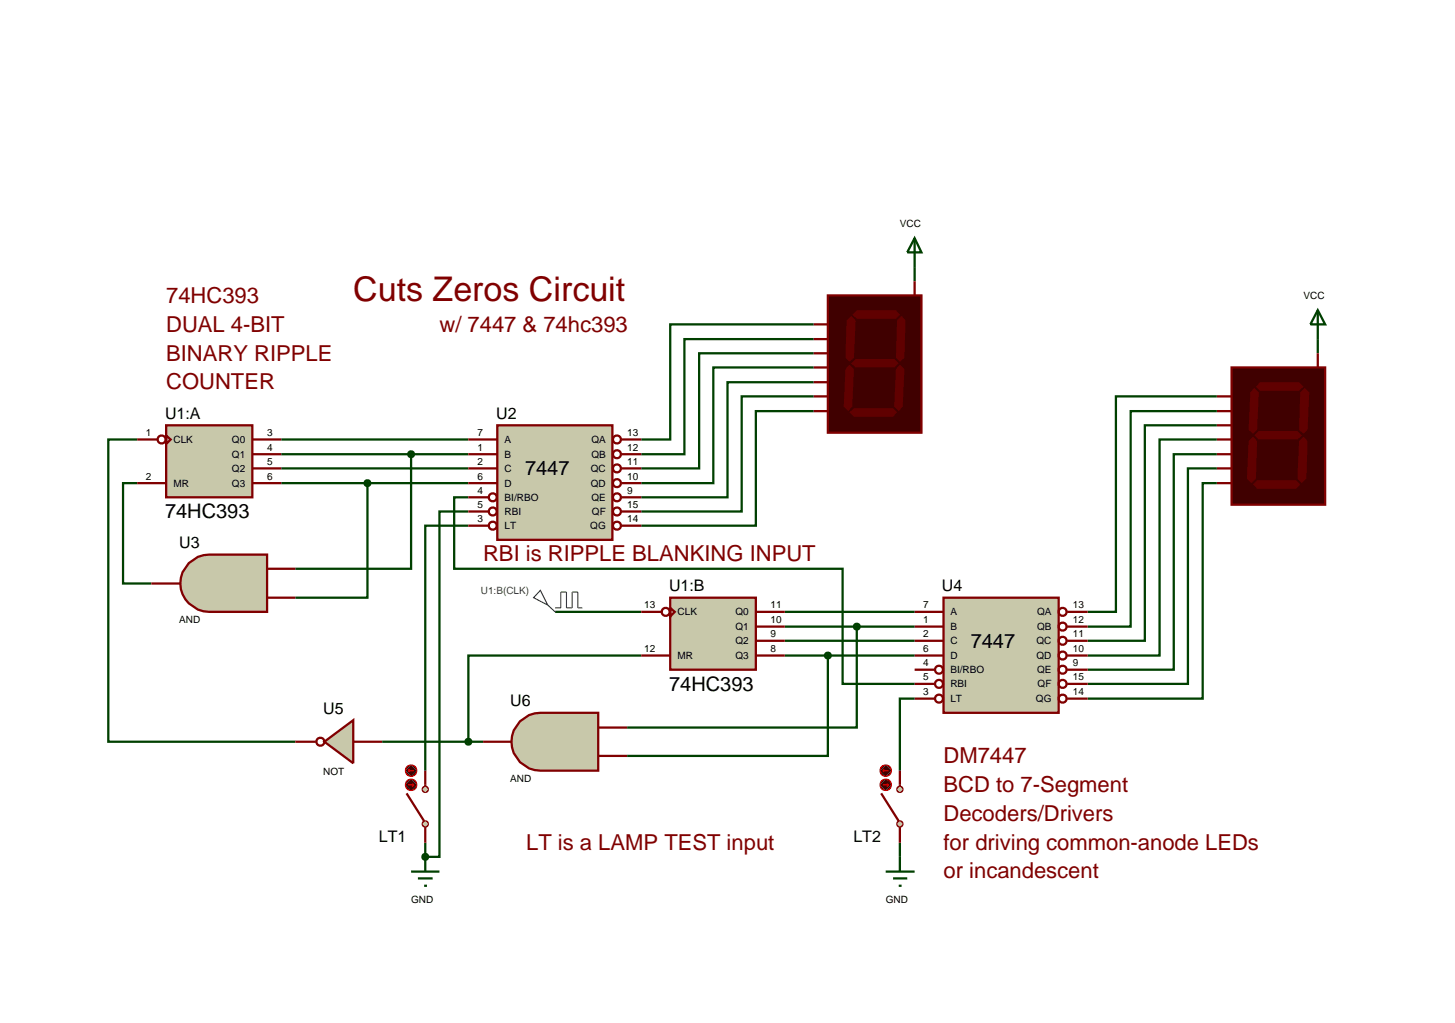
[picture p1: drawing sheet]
<svg xmlns="http://www.w3.org/2000/svg" width="257mm" height="180mm" viewBox="0 0 257 180" stroke-linecap="round" stroke-linejoin="round" font-family="sans-serif">
<g fill="none" stroke="#004000" stroke-width=".4">
<path d="M143.5 57.2h-25.3v20.3h-5.1M143.5 59.8h-22.8v20.3h-7.6M161.3 47.1v2.5M232.4 59.8v2.5M24.2 77.5h-5.1v53.3h33M49.6 77.5h33M143.5 62.3h-20.2v20.3h-10.2M143.5 64.8h-17.7v20.4h-12.7M143.5 67.4h-15.2v20.3h-15.2M143.5 69.9h-12.7v20.3h-17.7M143.5 72.5h-10.2v20.2h-20.2M214.6 69.9h-17.8v38h-5"/>
<path d="M214.6 72.5h-15.2v38h-7.6M214.6 75h-12.7v38h-10.1M214.6 77.5h-10.1v38.1h-12.7M24.2 85.2h-2.5v17.7h5M49.6 82.6h33M49.6 80.1h33M49.6 85.2h33M64.8 85.2v20.2h-12.7M72.5 80.1v20.2h-20.4M82.6 87.7h-2.5v12.6h68.5v20.3h12.7M82.6 92.7h-7.6v43.2M82.6 90.2h-5.1v60.9h-2.5v-2.5"/>
<path d="M214.6 80.1h-7.6v38h-15.2M214.6 82.6h-5.1v38h-17.7M214.6 85.2h-2.5v38h-20.3M97.9 107.9h15.2M113.1 115.6h-30.5v15.2M138.4 107.9h22.9M138.4 113h22.9M138.4 110.5h22.9M138.4 115.6h22.9M146 115.6v17.7h-35.4M151.1 110.5v17.8h-40.5M67.4 130.8h17.8"/>
<path d="M161.3 123.2h-2.6v12.7M158.7 148.6v2.5"/>
</g>
<path d="M29.3 75h15.2v12.7h-15.2z" fill="#c8c8aa" stroke="#800000" stroke-width=".4"/>
<g fill="none" stroke="#800000" stroke-width=".4">
<path d="M24.2 77.5h3.6M29.3 76.8l.8 .7-.8 .8zM44.5 77.5h5.1M24.2 85.2h5.1M44.5 80.1h5.1M44.5 82.6h5.1M44.5 85.2h5.1"/>
<circle cx="28.5" cy="77.5" r=".7"/>
</g>
<path d="M146 52.1h16.5v24.2h-16.5z" fill="#400000" stroke="#800000" stroke-width=".4"/>
<g fill="#600000">
<path d="M150.3 55.5l.8-.8h6.9l.7 .8-.7 .7h-6.9z"/>
<path d="M158.2 56.5l.8-.8 .7 .8-.2 6.6-.8 .7-.7-.7z"/>
<path d="M150.9 63.3h6.8l.8 .8-.8 .7h-6.8l-.8-.7z"/>
<path d="M149.3 56.5l.8-.8 .8 .8-.3 6.6-.8 .7-.7-.7z"/>
<path d="M158.7 64.3l.8 .8-.3 6.6-.7 .8-.8-.8 .3-6.6z"/>
<path d="M149.8 72.7l.8-.7h6.9l.7 .7-.7 .8h-6.9z"/>
<path d="M149.8 64.3l.8 .8-.3 6.6-.7 .8-.8-.8 .3-6.6z"/>
</g>
<path d="M143.5 57.2h2.5M143.5 59.8h2.5M161.3 49.6v2.5M143.5 62.3h2.5M143.5 64.8h2.5M143.5 67.4h2.5M143.5 69.9h2.5M143.5 72.5h2.5" fill="none" stroke="#800000" stroke-width=".4"/>
<path d="M161.3 42l1.2 2.5h-2.5zM161.3 42v5.1" fill="none" stroke="#004000" stroke-width=".4"/>
<path d="M95.3 104.1l1.3 2.6-2.5-1.3zM96.6 106.7l1.3 1.2M97.9 107.2h1v-2.8h1v2.8h1v-2.8h1v2.8h.8" fill="none" stroke="#0000c0" stroke-width=".2"/>
<path d="M33.3 99.3l1.6-1.1 1-.3 1-.1h10.2v10.1h-10.2a5 5 0 0 1-4.7-3.1 5 5 0 0 1 1.1-5.5z" fill="#c8c8aa" stroke="#800000" stroke-width=".4"/>
<path d="M26.7 102.9h5.1M47.1 105.4h5M47.1 100.3h5" fill="none" stroke="#800000" stroke-width=".4"/>
<path d="M217.2 64.8h16.5v24.2h-16.5z" fill="#400000" stroke="#800000" stroke-width=".4"/>
<g fill="#600000">
<path d="M222.2 67.4h6.9l.8 .8-.8 .7h-6.9l-.7-.7z"/>
<path d="M229.3 69.2l.8-.8 .8 .8-.3 6.6-.7 .7-.8-.7z"/>
<path d="M222 76h6.8l.8 .8-.8 .7h-6.8l-.8-.7z"/>
<path d="M221.2 68.4l.8 .8-.3 6.6-.7 .7-.8-.7 .3-6.6z"/>
<path d="M229.1 77.8l.8-.8 .7 .8-.2 6.6-.8 .8-.8-.8z"/>
<path d="M221.7 84.7h6.9l.7 .7-.7 .8h-6.9l-.7-.8z"/>
<path d="M220.2 77.8l.8-.8 .7 .8-.2 6.6-.8 .8-.8-.8z"/>
</g>
<path d="M214.6 69.9h2.6M214.6 72.5h2.6M214.6 75h2.6M214.6 77.5h2.6M232.4 62.3v2.5M214.6 80.1h2.6M214.6 82.6h2.6M214.6 85.2h2.6" fill="none" stroke="#800000" stroke-width=".4"/>
<path d="M232.4 54.7l1.3 2.5h-2.6zM232.4 54.7v5.1" fill="none" stroke="#004000" stroke-width=".4"/>
<path d="M118.2 105.4h15.1v12.7h-15.1z" fill="#c8c8aa" stroke="#800000" stroke-width=".4"/>
<g fill="none" stroke="#800000" stroke-width=".4">
<path d="M113.1 107.9h3.6M113.1 115.6h5.1M118.2 107.2l.8 .7-.8 .8zM133.3 107.9h5.1M133.3 110.5h5.1M133.3 113h5.1M133.3 115.6h5.1"/>
<circle cx="117.4" cy="107.9" r=".7"/>
</g>
<path d="M57.2 130.8l5.1-3.8v7.6z" fill="#c8c8aa" stroke="#800000" stroke-width=".4"/>
<g fill="none" stroke="#800000" stroke-width=".4">
<path d="M52.1 130.8h3.6M62.3 130.8h5.1"/>
<circle cx="56.5" cy="130.8" r=".7"/>
</g>
<path d="M91.7 127.2l1.6-1.1 1-.3 1-.1h10.2v10.2h-10.2a5.1 5.1 0 0 1-4.7-3.1 5.1 5.1 0 0 1 1.1-5.6z" fill="#c8c8aa" stroke="#800000" stroke-width=".4"/>
<path d="M85.2 130.8h5M105.5 133.3h5.1M105.5 128.3h5.1" fill="none" stroke="#800000" stroke-width=".4"/>
<path d="M82.2 130.5l.4-.2-.5 .5zM82.6 130.3l.4 .2 .1 .3zM83.1 130.8l-.1 .3-.4 .2zM82.1 130.8l.5 .5-.3-.1z" fill="#004000" stroke="#004000" stroke-width=".4"/>
<path d="M82.1 130.8l.5-.5 .5 .5-.5 .5z" fill="#004000"/>
<path d="M87.7 75h20.3v20.2h-20.3z" fill="#c8c8aa" stroke="#800000" stroke-width=".4"/>
<g fill="none" stroke="#800000" stroke-width=".4">
<path d="M82.6 77.5h5.1M109.6 77.5h3.5M82.6 80.1h5.1M82.6 82.6h5.1M82.6 85.2h5.1M82.6 87.7h3.6M82.6 90.2h3.6M82.6 92.7h3.6M109.6 80.1h3.5M109.6 82.6h3.5M109.6 85.2h3.5M109.6 87.7h3.5"/>
<path d="M109.6 90.2h3.5M109.6 92.7h3.5"/>
<circle cx="108.8" cy="77.5" r=".7"/>
<circle cx="86.9" cy="90.2" r=".7"/>
<circle cx="86.9" cy="92.7" r=".7"/>
<circle cx="86.9" cy="87.7" r=".7"/>
<circle cx="108.8" cy="90.2" r=".7"/>
<circle cx="108.8" cy="80.1" r=".7"/>
<circle cx="108.8" cy="92.7" r=".7"/>
<circle cx="108.8" cy="87.7" r=".7"/>
<circle cx="108.8" cy="85.2" r=".7"/>
<circle cx="108.8" cy="82.6" r=".7"/>
</g>
<path d="M166.4 105.4h20.3v20.3h-20.3z" fill="#c8c8aa" stroke="#800000" stroke-width=".4"/>
<g fill="none" stroke="#800000" stroke-width=".4">
<path d="M161.3 107.9h5.1M161.3 110.5h5.1M161.3 113h5.1M161.3 115.6h5.1M161.3 118.1h3.5M188.2 107.9h3.6M188.2 110.5h3.6M188.2 113h3.6M188.2 115.6h3.6M188.2 118.1h3.6M161.3 120.6h3.5M161.3 123.2h3.5"/>
<path d="M188.2 120.6h3.6M188.2 123.2h3.6"/>
<circle cx="165.6" cy="118.1" r=".7"/>
<circle cx="187.4" cy="107.9" r=".7"/>
<circle cx="187.4" cy="113" r=".7"/>
<circle cx="187.4" cy="115.6" r=".7"/>
<circle cx="187.4" cy="118.1" r=".7"/>
<circle cx="187.4" cy="110.5" r=".7"/>
<circle cx="165.6" cy="120.6" r=".7"/>
<circle cx="165.6" cy="123.2" r=".7"/>
<circle cx="187.4" cy="120.6" r=".7"/>
<circle cx="187.4" cy="123.2" r=".7"/>
</g>
<path d="M150.8 110.1l.3-.1-.5 .5zM151.1 110l.3 .1 .2 .4zM151.6 110.5l-.1 .3-.4 .2zM150.6 110.5l.5 .5-.4-.2z" fill="#004000" stroke="#004000" stroke-width=".4"/>
<path d="M151.1 110l.5 .5-.5 .5-.5-.5z" fill="#004000"/>
<path d="M72.1 79.8l.4-.2-.5 .5zM72.5 79.6l.4 .2 .1 .3zM72.5 80.6l.5-.5-.1 .3zM72 80.1l.5 .5-.3-.1z" fill="#004000" stroke="#004000" stroke-width=".4"/>
<path d="M72 80.1l.5-.5 .5 .5-.5 .5z" fill="#004000"/>
<path d="M64.5 84.8l.3-.1-.5 .5zM64.8 84.7l.4 .2 .1 .3zM64.8 85.7l.5-.5-.1 .3zM64.3 85.2l.5 .5-.4-.2z" fill="#004000" stroke="#004000" stroke-width=".4"/>
<path d="M64.8 84.7l.5 .5-.5 .5-.5-.5z" fill="#004000"/>
<path d="M145.7 115.2l.3-.1-.5 .5zM146 115.1l.3 .1 .2 .4zM146 116.1l.5-.5-.2 .4zM145.5 115.6l.5 .5-.3-.1z" fill="#004000" stroke="#004000" stroke-width=".4"/>
<path d="M146 115.1l.5 .5-.5 .5-.5-.5z" fill="#004000"/>
<path d="M72.5 153.7h5M73.7 154.9h2.6M74.8 156.2h.5M75 151.1v2.6" fill="none" stroke="#004000" stroke-width=".4"/>
<g fill="#c8c8aa" stroke="#800000" stroke-width=".3">
<path d="M74.7 138.8l.3-.1-.5 .5zM75 138.7l.3 .1 .2 .4zM75 139.7l.5-.5-.2 .4zM74.5 139.2l.5 .5-.4-.2z"/>
<path d="M74.6 145l.4-.2-.5 .5zM75 144.8l.3 .1 .2 .4zM75 145.8l.5-.5-.2 .4zM74.5 145.3l.5 .5-.3-.1z"/>
</g>
<g fill="#c8c8aa">
<path d="M75 138.7l.5 .5-.5 .5-.5-.5z"/>
<path d="M74.5 145.3l.5-.5 .5 .5-.5 .5z"/>
</g>
<path d="M71.7 139.9l3.1 4.9M75 135.9v2.8M75 145.8v2.8" fill="none" stroke="#800000" stroke-width=".4"/>
<path d="M71.8 137.7l.7-.3-1 1zM72.5 137.4a.94 .94 0 0 1 1 1zM73.5 138.4a.94 .94 0 0 1-1 1zM71.5 138.4l1 1a.94 .94 0 0 1-1-1z" fill="#400000" stroke="#f00" stroke-width=".2"/>
<path d="M72.5 137.4l1 1-1 1-1-1z" fill="#400000"/>
<path d="M72 138.4h1M72.7 138.2l.3 .2M73 138.4l-.3 .3" fill="none" stroke="#f00" stroke-width=".2"/>
<path d="M71.8 135.2l.7-.3-1 1zM72.5 134.9a.94 .94 0 0 1 1 1zM73.5 135.9a.94 .94 0 0 1-1 1zM71.5 135.9l1 1a.94 .94 0 0 1-1-1z" fill="#400000" stroke="#f00" stroke-width=".2"/>
<path d="M71.5 135.9l1-1 1 1-1 1z" fill="#400000"/>
<path d="M72 135.9l.2 .2M72 135.9h1M72.2 135.6l-.2 .3" fill="none" stroke="#f00" stroke-width=".2"/>
<g fill="#c8c8aa" stroke="#800000" stroke-width=".3">
<path d="M158.4 138.8l.3-.1-.5 .5zM158.7 138.7l.3 .1 .2 .4zM158.7 139.7l.5-.5-.2 .4zM158.2 139.2l.5 .5-.3-.1z"/>
<path d="M158.4 144.9l.3-.1-.5 .5zM158.7 144.8l.3 .1 .2 .4zM158.7 145.8l.5-.5-.2 .4zM158.2 145.3l.5 .5-.3-.1z"/>
</g>
<g fill="#c8c8aa">
<path d="M158.7 138.7l.5 .5-.5 .5-.5-.5z"/>
<path d="M158.7 144.8l.5 .5-.5 .5-.5-.5z"/>
</g>
<path d="M155.4 139.9l3.1 4.9M158.7 135.9v2.8M158.7 145.8v2.8" fill="none" stroke="#800000" stroke-width=".4"/>
<path d="M155.5 137.7l.7-.3-1 1zM156.2 137.4a.94 .94 0 0 1 1 1zM157.2 138.4a.94 .94 0 0 1-1 1zM155.2 138.4l1 1a.94 .94 0 0 1-1-1z" fill="#400000" stroke="#f00" stroke-width=".2"/>
<path d="M156.2 137.4l1 1-1 1-1-1z" fill="#400000"/>
<path d="M155.7 138.4h1M156.4 138.2l.3 .2M156.7 138.4l-.3 .3" fill="none" stroke="#f00" stroke-width=".2"/>
<path d="M155.5 135.2l.7-.3-1 1zM156.2 134.9a.94 .94 0 0 1 1 1zM157.2 135.9a.94 .94 0 0 1-1 1zM155.2 135.9l1 1a.94 .94 0 0 1-1-1z" fill="#400000" stroke="#f00" stroke-width=".2"/>
<path d="M155.2 135.9l1-1 1 1-1 1z" fill="#400000"/>
<path d="M155.7 135.9l.2 .2M155.7 135.9h1M155.9 135.6l-.2 .3" fill="none" stroke="#f00" stroke-width=".2"/>
<path d="M156.2 153.7h5.1M157.5 154.9h2.5M158.5 156.2h.5M158.7 151.1v2.6" fill="none" stroke="#004000" stroke-width=".4"/>
<path d="M74.6 150.8l.4-.2-.5 .5zM75 150.6l.4 .2 .1 .3zM75 151.6l.5-.5-.2 .4zM74.5 151.1l.5 .5-.3-.1z" fill="#004000" stroke="#004000" stroke-width=".4"/>
<path d="M74.5 151.1l.5-.5 .5 .5-.5 .5z" fill="#004000"/>
<text font-size="6" fill="#800000" x="62.3" y="53.1">Cuts Zeros Circuit</text>
<g font-size="3.9" fill="#800000">
<text x="29.3" y="53.4">74HC393</text>
<text x="29.3" y="58.5">DUAL 4-BIT</text>
<text x="77.5" y="58.5">w/ 7447 &amp; 74hc393</text>
<text x="29.3" y="63.6">BINARY RIPPLE</text>
<text x="29.3" y="68.6">COUNTER</text>
<text x="85.2" y="99">RBI is RIPPLE BLANKING INPUT</text>
<text x="166.4" y="134.6">DM7447</text>
<text x="166.4" y="139.7">BCD to 7-Segment</text>
<text x="92.8" y="149.8">LT is a LAMP TEST input</text>
<text x="166.4" y="144.8">Decoders/Drivers</text>
<text x="166.4" y="149.8">for driving common-anode LEDs</text>
<text x="166.4" y="154.9">or incandescent</text>
</g>
<g font-size="3.5">
<text x="92.6" y="83.8">7447</text>
<text x="29.1" y="91.4">74HC393</text>
<text x="171.2" y="114.2">7447</text>
<text x="118" y="121.8">74HC393</text>
</g>
<g font-size="2.8">
<text x="29.1" y="73.9">U1:A</text>
<text x="87.5" y="73.9">U2</text>
<text x="31.6" y="96.7">U3</text>
<text x="118" y="104.3">U1:B</text>
<text x="166.1" y="104.3">U4</text>
<text x="57" y="125.9">U5</text>
<text x="90" y="124.6">U6</text>
<text x="66.8" y="148.6">LT1</text>
<text x="150.5" y="148.6">LT2</text>
</g>
<g font-size="1.8">
<text x="158.7" y="40">VCC</text>
<text x="229.9" y="52.7">VCC</text>
<text x="25.7" y="76.9">1</text>
<text x="47.1" y="76.9">3</text>
<text x="84.2" y="76.9">7</text>
<text x="110.6" y="76.9">13</text>
<text x="30.6" y="78.1">CLK</text>
<text x="40.9" y="78.1">Q0</text>
<text x="40.9" y="80.7">Q1</text>
<text x="40.9" y="83.2">Q2</text>
<text x="47.1" y="79.5">4</text>
<text x="47.1" y="82">5</text>
<text x="84.2" y="79.5">1</text>
<text x="84.2" y="82">2</text>
<text x="89" y="78.1">A</text>
<text x="89" y="80.7">B</text>
<text x="89" y="83.2">C</text>
<text x="104.2" y="83.2">QC</text>
<text x="104.3" y="78.1">QA</text>
<text x="104.3" y="80.7">QB</text>
<text x="110.6" y="79.5">12</text>
<text x="110.6" y="82">11</text>
<text x="25.7" y="84.6">2</text>
<text x="30.6" y="85.8">MR</text>
<text x="40.9" y="85.8">Q3</text>
<text x="47.1" y="84.6">6</text>
<text x="84.2" y="84.6">6</text>
<text x="84.2" y="87.1">4</text>
<text x="84.2" y="89.6">5</text>
<text x="89" y="85.8">D</text>
<text x="89" y="88.3">BI/RBO</text>
<text x="104.2" y="85.8">QD</text>
<text x="104.3" y="88.3">QE</text>
<text x="110.6" y="84.6">10</text>
<text x="110.6" y="87.1">9</text>
<text x="110.6" y="89.6">15</text>
<text x="84.2" y="92.1">3</text>
<text x="89" y="90.8">RBI</text>
<text x="89" y="93.3">LT</text>
<text x="104.1" y="93.3">QG</text>
<text x="104.4" y="90.8">QF</text>
<text x="110.6" y="92.1">14</text>
<text x="113.6" y="107.3">13</text>
<text x="135.9" y="107.3">11</text>
<text x="162.8" y="107.3">7</text>
<text x="189.2" y="107.3">13</text>
<text x="31.6" y="109.9">AND</text>
<text x="119.5" y="108.5">CLK</text>
<text x="129.7" y="108.5">Q0</text>
<text x="129.7" y="111.1">Q1</text>
<text x="129.7" y="113.6">Q2</text>
<text x="135.9" y="109.9">10</text>
<text x="135.9" y="112.4">9</text>
<text x="162.8" y="109.9">1</text>
<text x="162.8" y="112.4">2</text>
<text x="167.6" y="108.5">A</text>
<text x="167.6" y="111.1">B</text>
<text x="167.6" y="113.6">C</text>
<text x="182.8" y="113.6">QC</text>
<text x="182.9" y="108.5">QA</text>
<text x="182.9" y="111.1">QB</text>
<text x="189.2" y="109.9">12</text>
<text x="189.2" y="112.4">11</text>
<text x="113.6" y="115">12</text>
<text x="119.5" y="116.2">MR</text>
<text x="129.7" y="116.2">Q3</text>
<text x="135.9" y="115">8</text>
<text x="162.8" y="115">6</text>
<text x="162.8" y="117.5">4</text>
<text x="162.8" y="120">5</text>
<text x="167.6" y="116.2">D</text>
<text x="167.6" y="118.7">BI/RBO</text>
<text x="182.8" y="116.2">QD</text>
<text x="182.9" y="118.7">QE</text>
<text x="189.2" y="115">10</text>
<text x="189.2" y="117.5">9</text>
<text x="189.2" y="120">15</text>
<text x="162.8" y="122.6">3</text>
<text x="167.6" y="121.2">RBI</text>
<text x="167.6" y="123.8">LT</text>
<text x="182.7" y="123.8">QG</text>
<text x="183" y="121.2">QF</text>
<text x="189.2" y="122.6">14</text>
<text x="57" y="136.6">NOT</text>
<text x="90" y="137.9">AND</text>
<text x="72.5" y="159.3">GND</text>
<text x="156.2" y="159.3">GND</text>
</g>
<text font-size="1.8" fill="#0000c0" x="84.8" y="104.7">U1:B(CLK)</text>
</svg>
